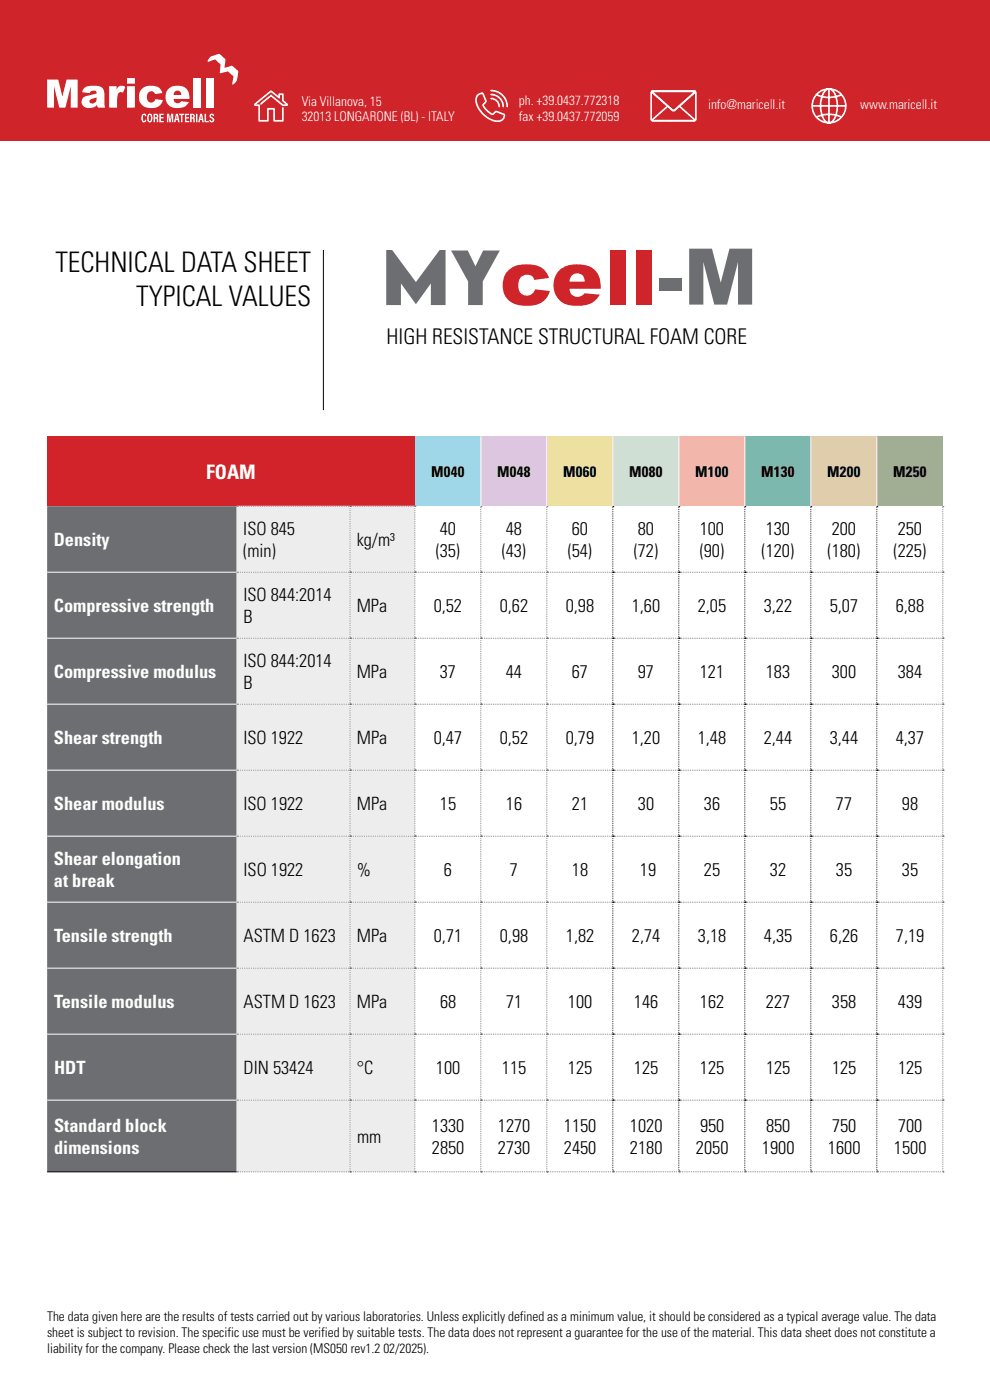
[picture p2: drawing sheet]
<svg xmlns="http://www.w3.org/2000/svg" width="210mm" height="297mm" viewBox="0 0 210 297" stroke-linecap="round" stroke-linejoin="round" font-family="sans-serif">
<path d="M10 92.6h78v14.8h-78z" fill="#d2232a"/>
<path d="M88 92.6h14v14.8h-14z" fill="#9fd7e9"/>
<path d="M102 92.6h14v14.8h-14z" fill="#ddc6df"/>
<path d="M116 92.6h14v14.8h-14z" fill="#eee0a0"/>
<path d="M130 92.6h14v14.8h-14z" fill="#cfdfd3"/>
<path d="M144 92.6h14v14.8h-14z" fill="#f2b7aa"/>
<path d="M158 92.6h14v14.8h-14z" fill="#7db8af"/>
<path d="M172 92.6h14v14.8h-14z" fill="#dfcdab"/>
<path d="M186 92.6h14v14.8h-14z" fill="#a1ae93"/>
<path d="M10 107.4h40.2v14h-40.2zM10 121.4h40.2v14h-40.2zM10 135.4h40.2v14h-40.2zM10 149.4h40.2v14h-40.2zM10 163.4h40.2v14h-40.2zM10 177.4h40.2v14h-40.2zM10 191.4h40.2v14h-40.2zM10 205.4h40.2v14h-40.2zM10 219.4h40.2v14h-40.2zM10 233.4h40.2v15.2h-40.2z" fill="#6d6e71"/>
<path d="M50.2 107.4h24v14h-24zM74.2 107.4h13.8v14h-13.8zM50.2 121.4h24v14h-24zM74.2 121.4h13.8v14h-13.8zM50.2 135.4h24v14h-24zM74.2 135.4h13.8v14h-13.8zM50.2 149.4h24v14h-24zM74.2 149.4h13.8v14h-13.8zM50.2 163.4h24v14h-24zM74.2 163.4h13.8v14h-13.8zM50.2 177.4h24v14h-24zM74.2 177.4h13.8v14h-13.8zM50.2 191.4h24v14h-24zM74.2 191.4h13.8v14h-13.8zM50.2 205.4h24v14h-24zM74.2 205.4h13.8v14h-13.8zM50.2 219.4h24v14h-24zM74.2 219.4h13.8v14h-13.8zM50.2 233.4h24v15.2h-24zM74.2 233.4h13.8v15.2h-13.8z" fill="#ededee"/>
<g fill="none" stroke="#fff" stroke-width=".21">
<path d="M102 92.6v14.8M116 92.6v14.8M130 92.6v14.8M144 92.6v14.8M158 92.6v14.8M172 92.6v14.8M186 92.6v14.8M50.3 107.4h37.7v141.2M74.2 107.4v141.2M102 107.5v141.1M116 107.5v141.1M130 107.5v140.9"/>
<path d="M144 107.5v140.9M158 107.5v140.9M172 107.5v140.9M186 107.5v140.9M200 107.5v141.1h-149.7M10 121.4h40.2M10 135.4h40.2M50.3 121.4h79.5M50.3 135.4h79.5M130.2 121.4h13.6M130.2 135.4h13.6M144.2 121.4h13.6"/>
<path d="M144.2 135.4h13.6M158.2 121.4h13.6M158.2 135.4h13.6M172.2 121.4h13.6M172.2 135.4h13.6M186.2 121.4h13.8M186.2 135.4h13.8M10 149.4h40.2M50.3 149.4h79.5M130.2 149.4h13.6M144.2 149.4h13.6M158.2 149.4h13.6"/>
<path d="M172.2 149.4h13.6M186.2 149.4h13.8M10 163.4h40.2M10 177.4h40.2M50.3 163.4h79.5M50.3 177.4h79.5M130.2 163.4h13.6M130.2 177.4h13.6M144.2 163.4h13.6M144.2 177.4h13.6M158.2 163.4h13.6M158.2 177.4h13.6"/>
<path d="M172.2 163.4h13.6M172.2 177.4h13.6M186.2 163.4h13.8M186.2 177.4h13.8M10 191.4h40.2M50.3 191.4h79.5M130.2 191.4h13.6M144.2 191.4h13.6M158.2 191.4h13.6M172.2 191.4h13.6M186.2 191.4h13.8M10 205.4h40.2"/>
<path d="M10 219.4h40.2M50.3 205.4h79.5M50.3 219.4h79.5M130.2 205.4h13.6M130.2 219.4h13.6M144.2 205.4h13.6M144.2 219.4h13.6M158.2 205.4h13.6M158.2 219.4h13.6M172.2 205.4h13.6M172.2 219.4h13.6M186.2 205.4h13.8"/>
<path d="M186.2 219.4h13.8M10 233.4h40.2M50.3 233.4h79.5M130.2 233.4h13.6M144.2 233.4h13.6M158.2 233.4h13.6M172.2 233.4h13.6M186.2 233.4h13.8"/>
</g>
<g fill="none" stroke="#6d6e71" stroke-width=".21" stroke-dasharray="0 .3">
<path d="M74.2 121v-13.4M74.2 135v-13.4M88 121v-13.4M88 135v-13.4M88.3 121.4h13.5M88.3 135.4h13.5M102 135v-13.4M102.4 121.4h13.4M102.4 135.4h13.4M116 135v-13.4M130.5 121.4h13.1M130.5 135.4h13.1"/>
<path d="M144.5 121.4h13.1M144.5 135.4h13.1M158.5 121.4h13.1M158.5 135.4h13.1M172.5 121.4h13.1M172.5 135.4h13.1M200 135v-13.4M74.2 149v-13.4M88 149v-13.4M88.3 149.4h13.5M102 149v-13.4M102.4 149.4h13.4"/>
<path d="M116 149v-13.4M130.5 149.4h13.1M144.5 149.4h13.1M158.5 149.4h13.1M172.5 149.4h13.1M200 149v-13.4M74.2 163v-13.4M74.2 177v-13.4M88 163v-13.4M88 177v-13.4M88.3 163.4h13.5M88.3 177.4h13.5"/>
<path d="M102 163v-13.4M102 177v-13.4M102.4 163.4h13.4M102.4 177.4h13.4M116 163v-13.4M116 177v-13.4M130.5 163.4h13.1M130.5 177.4h13.1M144.5 163.4h13.1M144.5 177.4h13.1M158.5 163.4h13.1M158.5 177.4h13.1"/>
<path d="M172.5 163.4h13.1M172.5 177.4h13.1M200 163v-13.4M200 177v-13.4M74.2 191v-13.4M88 191v-13.4M88.3 191.4h13.5M102 191v-13.4M102.4 191.4h13.4M116 191v-13.4M130.5 191.4h13.1M144.5 191.4h13.1"/>
<path d="M158.5 191.4h13.1M172.5 191.4h13.1M200 191v-13.4M74.2 205v-13.4M74.2 219v-13.4M88 205v-13.4M88 219v-13.4M88.3 205.4h13.5M88.3 219.4h13.5M102 205v-13.4M102 219v-13.4M102.4 205.4h13.4"/>
<path d="M102.4 219.4h13.4M116 205v-13.4M116 219v-13.4M130.5 205.4h13.1M130.5 219.4h13.1M144.5 205.4h13.1M144.5 219.4h13.1M158.5 205.4h13.1M158.5 219.4h13.1M172.5 205.4h13.1M172.5 219.4h13.1M200 205v-13.4"/>
<path d="M200 219v-13.4M74.2 233v-13.4M88 233v-13.4M88.3 233.4h13.5M102 233v-13.4M102.4 233.4h13.4M116 233v-13.4M130.5 233.4h13.1M144.5 233.4h13.1M158.5 233.4h13.1M172.5 233.4h13.1M200 233v-13.4"/>
<path d="M88.3 248.6h13.5M102.4 248.6h13.4M116.3 248.6h13.5M130.3 248.6h13.5M144.3 248.6h13.5M158.3 248.6h13.5M172.3 248.6h13.5M186.3 248.6h13.5"/>
</g>
<g fill="none" stroke="#6d6e71" stroke-width=".21">
<path d="M50.3 107.4h.1M74.2 107.4h.1M88 107.4h.1M102 107.5h.1M116 107.5h.1M200 107.5h.1M50.3 121.4h.1M50.3 135.4h.1M74.2 121.4h.1M74.2 135.4h.1M88 121.4h.1M88 135.4h.1"/>
<path d="M102 121.4h.1M102 135.4h.1M116 121.4h.1M116 135.4h.1M129.8 121.4h.1M129.8 135.4h.1M130.2 121.4h.1M130.2 135.4h.1M143.8 121.4h.1M143.8 135.4h.1M144.2 121.4h.1M144.2 135.4h.1"/>
<path d="M157.8 121.4h.1M157.8 135.4h.1M158.2 121.4h.1M158.2 135.4h.1M171.8 121.4h.1M171.8 135.4h.1M172.2 121.4h.1M172.2 135.4h.1M185.8 121.4h.1M185.8 135.4h.1M186.2 121.4h.1M186.2 135.4h.1"/>
<path d="M200 121.4h.1M200 135.4h.1M50.3 149.4h.1M74.2 149.4h.1M88 149.4h.1M102 149.4h.1M116 149.4h.1M129.8 149.4h.1M130.2 149.4h.1M143.8 149.4h.1M144.2 149.4h.1M157.8 149.4h.1"/>
<path d="M158.2 149.4h.1M171.8 149.4h.1M172.2 149.4h.1M185.8 149.4h.1M186.2 149.4h.1M200 149.4h.1M50.3 163.4h.1M50.3 177.4h.1M74.2 163.4h.1M74.2 177.4h.1M88 163.4h.1M88 177.4h.1"/>
<path d="M102 163.4h.1M102 177.4h.1M116 163.4h.1M116 177.4h.1M129.8 163.4h.1M129.8 177.4h.1M130.2 163.4h.1M130.2 177.4h.1M143.8 163.4h.1M143.8 177.4h.1M144.2 163.4h.1M144.2 177.4h.1"/>
<path d="M157.8 163.4h.1M157.8 177.4h.1M158.2 163.4h.1M158.2 177.4h.1M171.8 163.4h.1M171.8 177.4h.1M172.2 163.4h.1M172.2 177.4h.1M185.8 163.4h.1M185.8 177.4h.1M186.2 163.4h.1M186.2 177.4h.1"/>
<path d="M200 163.4h.1M200 177.4h.1M50.3 191.4h.1M74.2 191.4h.1M88 191.4h.1M102 191.4h.1M116 191.4h.1M129.8 191.4h.1M130.2 191.4h.1M143.8 191.4h.1M144.2 191.4h.1M157.8 191.4h.1"/>
<path d="M158.2 191.4h.1M171.8 191.4h.1M172.2 191.4h.1M185.8 191.4h.1M186.2 191.4h.1M200 191.4h.1M50.3 205.4h.1M50.3 219.4h.1M74.2 205.4h.1M74.2 219.4h.1M88 205.4h.1M88 219.4h.1"/>
<path d="M102 205.4h.1M102 219.4h.1M116 205.4h.1M116 219.4h.1M129.8 205.4h.1M129.8 219.4h.1M130.2 205.4h.1M130.2 219.4h.1M143.8 205.4h.1M143.8 219.4h.1M144.2 205.4h.1M144.2 219.4h.1"/>
<path d="M157.8 205.4h.1M157.8 219.4h.1M158.2 205.4h.1M158.2 219.4h.1M171.8 205.4h.1M171.8 219.4h.1M172.2 205.4h.1M172.2 219.4h.1M185.8 205.4h.1M185.8 219.4h.1M186.2 205.4h.1M186.2 219.4h.1"/>
<path d="M200 205.4h.1M200 219.4h.1M50.3 233.4h.1M74.2 233.4h.1M88 233.4h.1M102 233.4h.1M116 233.4h.1M129.8 233.4h.1M130.2 233.4h.1M143.8 233.4h.1M144.2 233.4h.1M157.8 233.4h.1"/>
<path d="M158.2 233.4h.1M171.8 233.4h.1M172.2 233.4h.1M185.8 233.4h.1M186.2 233.4h.1M200 233.4h.1M50.3 248.6h.1M74.2 248.6h.1M88 248.6h.1M102 248.6h.1M116 248.6h.1M130 248.6h.1"/>
<path d="M144 248.6h.1M158 248.6h.1M172 248.6h.1M186 248.6h.1M200 248.6h.1"/>
</g>
<g fill="none" stroke="#6d6e71" stroke-width=".21" stroke-dasharray="0 .4">
<path d="M50.6 107.4h23.5M74.6 107.4h13.2M50.6 121.4h23.5M50.6 135.4h23.5M74.6 121.4h13.2M74.6 135.4h13.2M102 121v-13.3M116 121v-13.3M116.4 121.4h13.2M116.4 135.4h13.2M186.5 121.4h13.3M186.5 135.4h13.3"/>
<path d="M200 121v-13.3M50.6 149.4h23.5M74.6 149.4h13.2M116.4 149.4h13.2M186.5 149.4h13.3M50.6 163.4h23.5M50.6 177.4h23.5M74.6 163.4h13.2M74.6 177.4h13.2M116.4 163.4h13.2M116.4 177.4h13.2M186.5 163.4h13.3"/>
<path d="M186.5 177.4h13.3M50.6 191.4h23.5M74.6 191.4h13.2M116.4 191.4h13.2M186.5 191.4h13.3M50.6 205.4h23.5M50.6 219.4h23.5M74.6 205.4h13.2M74.6 219.4h13.2M116.4 205.4h13.2M116.4 219.4h13.2M186.5 205.4h13.3"/>
<path d="M186.5 219.4h13.3M50.6 233.4h23.5M74.6 233.4h13.2M116.4 233.4h13.2M186.5 233.4h13.3M50.6 248.6h23.5M74.2 248.2v-14.6M74.6 248.6h13.2M88 248.2v-14.6M102 248.2v-14.6M116 248.2v-14.6M200 248.2v-14.6"/>
</g>
<path d="M130 121v-13.3M144 121v-13.3M158 121v-13.3M172 121v-13.3M186 121v-13.3" fill="none" stroke="#000" stroke-width=".21" stroke-dasharray="0 .4"/>
<g fill="none" stroke="#000" stroke-width=".21">
<path d="M130 107.5h.1M144 107.5h.1M158 107.5h.1M172 107.5h.1M186 107.5h.1M130 121.4h.1M130 135.4h.1M144 121.4h.1M144 135.4h.1M158 121.4h.1M158 135.4h.1M172 121.4h.1"/>
<path d="M172 135.4h.1M186 121.4h.1M186 135.4h.1M130 149.4h.1M144 149.4h.1M158 149.4h.1M172 149.4h.1M186 149.4h.1M130 163.4h.1M130 177.4h.1M144 163.4h.1M144 177.4h.1"/>
<path d="M158 163.4h.1M158 177.4h.1M172 163.4h.1M172 177.4h.1M186 163.4h.1M186 177.4h.1M130 191.4h.1M144 191.4h.1M158 191.4h.1M172 191.4h.1M186 191.4h.1M130 205.4h.1"/>
<path d="M130 219.4h.1M144 205.4h.1M144 219.4h.1M158 205.4h.1M158 219.4h.1M172 205.4h.1M172 219.4h.1M186 205.4h.1M186 219.4h.1M130 233.4h.1M144 233.4h.1M158 233.4h.1"/>
<path d="M172 233.4h.1M186 233.4h.1M10 248.6h40.2M130 248.4h.1M144 248.4h.1M158 248.4h.1M172 248.4h.1M186 248.4h.1"/>
</g>
<g fill="none" stroke="#000" stroke-width=".21" stroke-dasharray="0 .3">
<path d="M130 135v-13.4M144 135v-13.4M158 135v-13.4M172 135v-13.4M186 135v-13.4M130 149v-13.4M144 149v-13.4M158 149v-13.4M172 149v-13.4M186 149v-13.4M130 163v-13.4M130 177v-13.4"/>
<path d="M144 163v-13.4M144 177v-13.4M158 163v-13.4M158 177v-13.4M172 163v-13.4M172 177v-13.4M186 163v-13.4M186 177v-13.4M130 191v-13.4M144 191v-13.4M158 191v-13.4M172 191v-13.4"/>
<path d="M186 191v-13.4M130 205v-13.4M130 219v-13.4M144 205v-13.4M144 219v-13.4M158 205v-13.4M158 219v-13.4M172 205v-13.4M172 219v-13.4M186 205v-13.4M186 219v-13.4M130 233v-13.4"/>
<path d="M144 233v-13.4M158 233v-13.4M172 233v-13.4M186 233v-13.4M130 248.1v-14.5M144 248.1v-14.5M158 248.1v-14.5M172 248.1v-14.5M186 248.1v-14.5"/>
</g>
<path d="M0 0h210v29.8h-210z" fill="#cf2429"/>
<g fill="none" stroke="#fff" stroke-width=".35">
<path d="M104.1 19.2a3.4 3.4 0 0 1 3.5 3.4M138.2 19.6l.3-.2h8.9l.2 .3v5.7l-.4 .2h-8.9l-.2-.3zM138.3 19.3h9l.2 .1-4.4 4-.3 .1-4.5-3.9zM138.4 19.4h8.8l.2 .1-4.3 3.8-.3 .1-4.4-3.8zM175.1 19.2a1.12 1.12 0 0 1 1.9 .5 6 6 0 0 1-.4 6 1.12 1.12 0 0 1-1.9-.4 6 6 0 0 1 .4-6.1zM175.8 18.9v7.2M55.4 22l2.1-1.7 2.5 2 .9-.1-.9-.8v-1.4h-.8v.7l-1.7-1.4-3.5 2.9 1 .1v3.3h1.8v-2.5h1.3v2.5h1.9v-2.7M101.4 20.1l.8-.3 .3 .1 .6 1.6-.6 .7a3.8 3.8 0 0 0 2 2l.7-.5 1.7 .6a1.25 1.25 0 0 1-.4 1.2 1.25 1.25 0 0 1-1.4 .2 5.4 5.4 0 0 1-4.1-4.6zM104.1 20.9a1.72 1.72 0 0 1 1.8 1.7M104.1 20a2.57 2.57 0 0 1 2.6 2.6M144.3 22.7l3 2.7 .1 .2h-9v-.2l3-2.7M172.3 22.5h7.1"/>
<path d="M173.2 20.1a6.2 6.2 0 0 0 5.3 0M173.2 24.9a6.2 6.2 0 0 1 5.3 0"/>
<circle cx="175.8" cy="22.5" r="3.6"/>
</g>
<path d="M68.6 53v34" fill="none" stroke="#000" stroke-width=".21"/>
<g fill="#6d6e71">
<path d="M81.9 53h1.3l5 6.8 5.1-6.8h1.2v11.7h-3.1v-4.6l-3.2 4.4-3.2-4.4v4.6h-3.1z"/>
<path d="M95.7 53.1h3.5l1.7 3.4 1.6-3.4h3.5l-3.6 6.6v5h-3.1v-5z"/>
</g>
<g fill="#cf2429">
<path d="M107.7 57.5a5.6 5.6 0 0 1 5.3-1.3 3.9 3.9 0 0 1 3.5 2.8l-3.2 .4a1.76 1.76 0 0 0-2-1.1 1.76 1.76 0 0 0-1.4 1.9 1.91 1.91 0 0 0 .7 2.1 1.91 1.91 0 0 0 2.2 .1l.7-1 3.1 .3a4.3 4.3 0 0 1-4.7 3.2 4.7 4.7 0 0 1-5-2.7 4.8 4.8 0 0 1 .8-4.7z"/>
<path d="M129.4 53.1h3.3v11.6h-3.3z"/>
<path d="M134.9 53.1h3.3v11.6h-3.3z"/>
<path d="M118.7 57.3a6.4 6.4 0 0 1 7.3-.2 4.9 4.9 0 0 1 1.4 4.2h-6.6a1.74 1.74 0 0 0 1.2 1.6 1.74 1.74 0 0 0 2-.7l3.2 .3a4.7 4.7 0 0 1-4.8 2.4 4.4 4.4 0 0 1-4.6-2.5 4.4 4.4 0 0 1 .9-5.1zM121.4 58.3l-.4 .5-.2 .9h3.3a1.61 1.61 0 0 0-.9-1.5 1.61 1.61 0 0 0-1.8 .1z"/>
</g>
<g fill="#fff">
<path d="M10 16.9h2.3l.9 3.6 .9-3.6h2.4v5.9h-1.5v-4.5l-1.1 4.5h-1.3l-1.1-4.5v4.5h-1.5z"/>
<path d="M23.2 18.3h1.5v.7a1.17 1.17 0 0 1 1.9-.6l-.5 1.3a.75 .75 0 0 0-.8-.1 .75 .75 0 0 0-.4 .8l-.1 2.4h-1.6z"/>
<path d="M30.2 18.8a3 3 0 0 1 4 .3l.3 .6-1.6 .3a.93 .93 0 0 0-1.2-.6 .93 .93 0 0 0-.5 1.2 .92 .92 0 0 0 .6 1.1 .92 .92 0 0 0 1.2-.7l1.5 .2a2.5 2.5 0 0 1-3.3 1.6 2.4 2.4 0 0 1-1-4z"/>
<path d="M41 16.6h1.7v6.2h-1.7z"/>
<path d="M43.8 16.6h1.7v6.2h-1.7z"/>
<path d="M44.6 12.1l1-.4a1.01 1.01 0 0 1 1.7 .4 .99 .99 0 0 1 .4 1.4l-.1 .9 .7-.2a1.05 1.05 0 0 1 1.6 .3l.7 .6-.2 .9a1.71 1.71 0 0 1-1.2 1.9l.3-1.7-1.1-1-1.7 .3 .1-1.8-1.1-1.1-1.6 .5a1.18 1.18 0 0 1 .5-1z"/>
<path d="M17.8 18.7a3.7 3.7 0 0 1 4 .1l.3 .8v2.5l.2 .7h-1.5l-.2-.5a2.13 2.13 0 0 1-3.2-.2 1.33 1.33 0 0 1 1.3-1.8l1.4-.4a.38 .38 0 0 0 .3-.4 .38 .38 0 0 0-.5-.3l-.6 .2-.3 .4-1.6-.2zM19.1 21.2a.57 .57 0 0 0 .2 .7 .57 .57 0 0 0 .8-.1l.3-.3 .1-.8z"/>
<path d="M26.9 16.6h1.7v1.1h-1.7zM26.9 18.3h1.7v4.5h-1.7z"/>
<path d="M35.8 18.8a2.65 2.65 0 0 1 4.3 1.2l.1 1h-3.4a.87 .87 0 0 0 .6 .9 .87 .87 0 0 0 1-.4l1.7 .1a2.9 2.9 0 0 1-4.7 .3 2.65 2.65 0 0 1 .4-3.1zM37.2 19.4l-.4 .8h1.7a.82 .82 0 0 0-.4-.9 .82 .82 0 0 0-.9 .1z"/>
<path d="M30.3 24.2a.5 .5 0 0 1 .5 0 .5 .5 0 0 1 .3 .5h-.3l-.2-.3a1.04 1.04 0 0 0-.1 1.3l.3-.3h.3a.51 .51 0 0 1-.4 .6 .51 .51 0 0 1-.6-.3l-.1-.3a1.29 1.29 0 0 1 .3-1.2zM31.4 24.3a.51 .51 0 0 1 .8 0l.1 .3a1.01 1.01 0 0 1-.5 1.4l-.3-.1a1.35 1.35 0 0 1-.1-1.6zM31.6 24.5l-.1 .2a.92 .92 0 0 0 .3 1 1.01 1.01 0 0 0 0-1.3zM32.6 24.1h.5a.49 .49 0 0 1 .5 .4 .49 .49 0 0 1-.2 .5l.1 .3 .1 .6h-.3l-.1-.6-.2-.1h-.1v.7h-.3zM32.9 24.4v.5h.3v-.4zM33.8 24.1h.9v.3h-.6v.5h.6v.2h-.6v.6h.6v.2h-.9zM35.4 24.1h.5l.2 1.3 .2-1.3h.5v1.8h-.3v-1.5l-.3 1.5h-.3l-.2-1.5v1.5h-.3zM37.3 24.1h.4l.4 1.8h-.3l-.1-.4h-.4l-.1 .4h-.3zM37.5 24.4l-.1 .8h.3zM38 24.1h1v.3h-.3v1.5h-.3v-1.5h-.4zM39.2 24.1h.9v.3h-.6v.5h.6v.2h-.6v.6h.6v.2h-.9zM40.3 24.1h.6a.49 .49 0 0 1 .4 .4 .49 .49 0 0 1-.2 .5l.2 .3v.6h-.3v-.6l-.2-.1h-.2v.7h-.3zM40.6 24.4v.5h.3l.1-.4zM41.6 24.1h.3v1.8h-.3zM42.4 24.1h.4l.4 1.8h-.3l-.1-.4h-.4v.4h-.3zM42.6 24.4l-.1 .8h.3zM43.4 24.1h.3v1.6h.6v.2h-.9zM44.7 24.2h.5l.2 .2v.2l-.6-.2v.3l.2 .2a.55 .55 0 0 1 .5 .5 .55 .55 0 0 1-.6 .5 .55 .55 0 0 1-.5-.5h.3l.2 .3 .2-.1v-.3l-.3-.2a.54 .54 0 0 1-.4-.4 .54 .54 0 0 1 .3-.5z"/>
</g>
<text font-size="16.6" fill="#6d6e71" x="139.5" y="64.6">-M</text>
<g font-size="6">
<text x="11.7" y="57.8">TECHNICAL DATA SHEET</text>
<text x="28.9" y="65">TYPICAL VALUES</text>
</g>
<text font-size="4.6" x="82" y="72.9">HIGH RESISTANCE STRUCTURAL FOAM CORE</text>
<text font-size="4.2" fill="#fff" x="43.7" y="101.7">FOAM</text>
<g font-size="3.9">
<text x="51.6" y="113.6">ISO 845</text>
<text x="93.3" y="113.6">40</text>
<text x="107.3" y="113.6">48</text>
<text x="121.3" y="113.6">60</text>
<text x="135.3" y="113.6">80</text>
<text x="148.4" y="113.6">100</text>
<text x="162.4" y="113.6">130</text>
<text x="176.4" y="113.6">200</text>
<text x="190.4" y="113.6">250</text>
<text x="51.6" y="118.3">(min)</text>
<text x="75.7" y="115.9">kg/m³</text>
<text x="92.4" y="118.3">(35)</text>
<text x="106.4" y="118.3">(43)</text>
<text x="120.4" y="118.3">(54)</text>
<text x="134.4" y="118.3">(72)</text>
<text x="148.4" y="118.3">(90)</text>
<text x="161.6" y="118.3">(120)</text>
<text x="175.6" y="118.3">(180)</text>
<text x="189.6" y="118.3">(225)</text>
<text x="51.6" y="127.6">ISO 844:2014</text>
<text x="75.7" y="129.9">MPa</text>
<text x="92" y="129.9">0,52</text>
<text x="106" y="129.9">0,62</text>
<text x="120" y="129.9">0,98</text>
<text x="134" y="129.9">1,60</text>
<text x="148" y="129.9">2,05</text>
<text x="162" y="129.9">3,22</text>
<text x="176" y="129.9">5,07</text>
<text x="190" y="129.9">6,88</text>
<text x="51.6" y="132.3">B</text>
<text x="51.6" y="141.6">ISO 844:2014</text>
<text x="75.7" y="143.9">MPa</text>
<text x="93.3" y="143.9">37</text>
<text x="107.3" y="143.9">44</text>
<text x="121.3" y="143.9">67</text>
<text x="135.3" y="143.9">97</text>
<text x="148.4" y="143.9">121</text>
<text x="162.4" y="143.9">183</text>
<text x="176.4" y="143.9">300</text>
<text x="190.4" y="143.9">384</text>
<text x="51.6" y="146.3">B</text>
<text x="51.6" y="157.9">ISO 1922</text>
<text x="75.7" y="157.9">MPa</text>
<text x="92" y="157.9">0,47</text>
<text x="106" y="157.9">0,52</text>
<text x="120" y="157.9">0,79</text>
<text x="134" y="157.9">1,20</text>
<text x="148" y="157.9">1,48</text>
<text x="162" y="157.9">2,44</text>
<text x="176" y="157.9">3,44</text>
<text x="190" y="157.9">4,37</text>
<text x="51.6" y="171.9">ISO 1922</text>
<text x="75.7" y="171.9">MPa</text>
<text x="93.3" y="171.9">15</text>
<text x="107.3" y="171.9">16</text>
<text x="121.3" y="171.9">21</text>
<text x="135.3" y="171.9">30</text>
<text x="149.3" y="171.9">36</text>
<text x="163.3" y="171.9">55</text>
<text x="177.3" y="171.9">77</text>
<text x="191.3" y="171.9">98</text>
<text x="51.6" y="185.9">ISO 1922</text>
<text x="75.7" y="185.9">%</text>
<text x="94.2" y="185.9">6</text>
<text x="108.2" y="185.9">7</text>
<text x="121.3" y="185.9">18</text>
<text x="135.8" y="185.9">19</text>
<text x="149.3" y="185.9">25</text>
<text x="163.3" y="185.9">32</text>
<text x="177.3" y="185.9">35</text>
<text x="191.3" y="185.9">35</text>
<text x="51.7" y="199.9">ASTM D 1623</text>
<text x="75.7" y="199.9">MPa</text>
<text x="92" y="199.9">0,71</text>
<text x="106" y="199.9">0,98</text>
<text x="120" y="199.9">1,82</text>
<text x="134" y="199.9">2,74</text>
<text x="148" y="199.9">3,18</text>
<text x="162" y="199.9">4,35</text>
<text x="176" y="199.9">6,26</text>
<text x="190" y="199.9">7,19</text>
<text x="51.7" y="213.9">ASTM D 1623</text>
<text x="75.7" y="213.9">MPa</text>
<text x="93.3" y="213.9">68</text>
<text x="107.3" y="213.9">71</text>
<text x="120.5" y="213.9">100</text>
<text x="134.5" y="213.9">146</text>
<text x="148.5" y="213.9">162</text>
<text x="162.5" y="213.9">227</text>
<text x="176.5" y="213.9">358</text>
<text x="190.5" y="213.9">439</text>
<text x="51.7" y="227.9">DIN 53424</text>
<text x="75.7" y="227.9">°C</text>
<text x="92.5" y="227.9">100</text>
<text x="106.5" y="227.9">115</text>
<text x="120.5" y="227.9">125</text>
<text x="134.5" y="227.9">125</text>
<text x="148.5" y="227.9">125</text>
<text x="162.5" y="227.9">125</text>
<text x="176.5" y="227.9">125</text>
<text x="190.5" y="227.9">125</text>
<text x="75.7" y="242.5">mm</text>
<text x="91.6" y="240.2">1330</text>
<text x="91.6" y="244.9">2850</text>
<text x="105.6" y="240.2">1270</text>
<text x="105.6" y="244.9">2730</text>
<text x="119.6" y="240.2">1150</text>
<text x="119.6" y="244.9">2450</text>
<text x="133.6" y="240.2">1020</text>
<text x="133.6" y="244.9">2180</text>
<text x="147.6" y="244.9">2050</text>
<text x="148.5" y="240.2">950</text>
<text x="161.6" y="244.9">1900</text>
<text x="162.5" y="240.2">850</text>
<text x="175.6" y="244.9">1600</text>
<text x="176.5" y="240.2">750</text>
<text x="189.6" y="244.9">1500</text>
<text x="190.5" y="240.2">700</text>
</g>
<g font-size="3.9" fill="#fff">
<text x="11.4" y="115.9">Density</text>
<text x="11.4" y="129.9">Compressive strength</text>
<text x="11.4" y="143.9">Compressive modulus</text>
<text x="11.4" y="157.9">Shear strength</text>
<text x="11.4" y="171.9">Shear modulus</text>
<text x="11.4" y="183.6">Shear elongation</text>
<text x="11.4" y="188.3">at break</text>
<text x="11.5" y="199.9">Tensile strength</text>
<text x="11.5" y="213.9">Tensile modulus</text>
<text x="11.5" y="227.9">HDT</text>
<text x="11.5" y="240.2">Standard block</text>
<text x="11.5" y="244.9">dimensions</text>
</g>
<g font-size="3.2">
<text x="91.5" y="101.2">M040</text>
<text x="105.5" y="101.2">M048</text>
<text x="119.5" y="101.2">M060</text>
<text x="133.5" y="101.2">M080</text>
<text x="147.5" y="101.2">M100</text>
<text x="161.5" y="101.2">M130</text>
<text x="175.5" y="101.2">M200</text>
<text x="189.5" y="101.2">M250</text>
</g>
<g font-size="2.8" fill="#fff">
<text x="64" y="22.4">Via Villanova, 15</text>
<text x="110.1" y="22.4">ph. +39.0437.772318</text>
<text x="150.2" y="23.1">info@maricell.it</text>
<text x="182.5" y="23.1">www.maricell.it</text>
<text x="64" y="25.8">32013 LONGARONE (BL) - ITALY</text>
<text x="110.1" y="25.8">fax +39.0437.772059</text>
</g>
<g font-size="2.8">
<text x="10" y="280.2">The data given here are the results of tests carried out by various laboratories. Unless explicitly defined as a minimum value, it should be considered as a typical average value. The data</text>
<text x="10" y="283.6">sheet is subject to revision. The specific use must be verified by suitable tests. The data does not represent a guarantee for the use of the material. This data sheet does not constitute a</text>
<text x="10" y="287">liability for the company. Please check the last version (MS050 rev1.2 02/2025).</text>
</g>
</svg>
